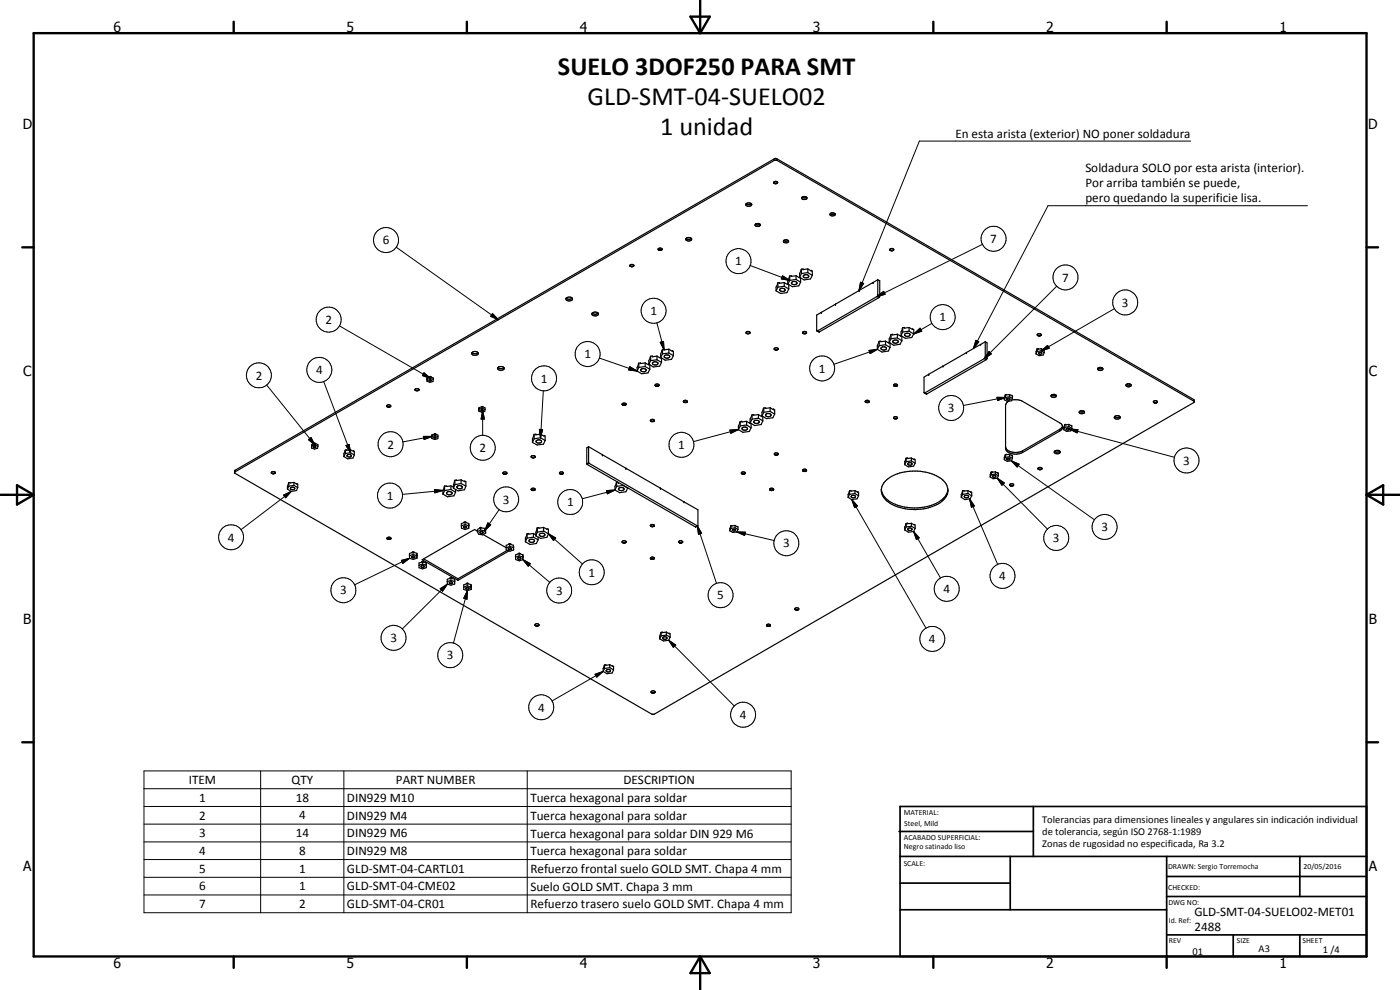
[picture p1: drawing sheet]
<svg xmlns="http://www.w3.org/2000/svg" width="420mm" height="297mm" viewBox="0 0 420 297" stroke-linecap="round" stroke-linejoin="round" font-family="sans-serif">
<g fill="#000">
<circle cx="246.5" cy="93.7" r=".18"/>
<circle cx="250.7" cy="91.3" r=".18"/>
<circle cx="257.8" cy="87.2" r=".18"/>
<circle cx="262" cy="84.8" r=".18"/>
<circle cx="278.7" cy="112.3" r=".18"/>
<circle cx="283" cy="109.9" r=".18"/>
<circle cx="290" cy="105.8" r=".18"/>
<circle cx="290.1" cy="105.8" r=".18"/>
<circle cx="294.3" cy="103.3" r=".18"/>
<circle cx="93.5" cy="133.7" r=".18"/>
<circle cx="180.8" cy="136.4" r=".18"/>
<circle cx="140.7" cy="157.5" r=".18"/>
<circle cx="185.6" cy="144.8" r=".18"/>
<circle cx="187.9" cy="140.5" r=".18"/>
<circle cx="198.2" cy="146.5" r=".18"/>
<circle cx="205.3" cy="150.6" r=".18"/>
<circle cx="125.1" cy="166.5" r=".18"/>
<circle cx="128" cy="169.3" r=".18"/>
<circle cx="136.4" cy="174.2" r=".18"/>
<circle cx="141.4" cy="175.9" r=".18"/>
<circle cx="154.1" cy="164" r=".18"/>
<circle cx="156.9" cy="166.9" r=".18"/>
</g>
<g fill="none" stroke="#000" stroke-width=".35">
<path d="M232.2 54.9l.6 .2 .5-.2M232.2 54.8l.7 .3M232.2 54.9h1.1M233.4 54.8l-.4 .3M233.4 54.8a.62 .62 0 0 0-.6-.4 .62 .62 0 0 0-.6 .5M240.7 59.2l.7 .2 .7-.2M240.8 59.1a.8 .8 0 0 1 .8-.2 .8 .8 0 0 1 .5 .7 .88 .88 0 0 1-1.5-.2zM189 79.7l.1 .1M189 79.8h1.2M189.1 79.8l.1 .1M190.1 79.9h-.8M190.2 79.7a.64 .64 0 0 0-.6-.4 .64 .64 0 0 0-.6 .5l.6 .2"/>
<path d="M190.2 79.7l-.1 .1M190.2 79.7l-.5 .3M197.5 74.7a.67 .67 0 0 1 .6-.3 .67 .67 0 0 1 .6 .4M197.5 74.7l.4 .4M197.5 74.8h.1M197.6 74.9h1.1M197.6 74.8v.2M198.4 75.1h-.1M198.7 74.8l-.3 .3-.7-.1M198.7 74.8l-.1 .2M205.9 71.5l.1 .1a1.16 1.16 0 0 0 1.5-.1M205.9 71.5a.83 .83 0 0 1 1-.3 .83 .83 0 0 1 .6 .8 .9 .9 0 0 1-1 .3 .9 .9 0 0 1-.6-.7z"/>
<path d="M223.8 61.2a1 1 0 0 1 1.8 .3 1.07 1.07 0 0 1-1.8-.2zM223.9 61.1l.5 .3 1.1-.3M226.7 67.3l.5 .2 .9-.2M226.8 67.2a.85 .85 0 0 1 1.4 .4l-.5 .3h-.6l-.5-.2zM235.2 72.2a.86 .86 0 0 1 1.4 .4 .82 .82 0 0 1-.8 .3 .82 .82 0 0 1-.6-.7zM235.2 72.1l.7 .3 .6-.3M249.2 64.1a1.03 1.03 0 0 0 1.4 0M249.2 64a.86 .86 0 0 1 1.4 .4 .94 .94 0 0 1-1.5-.1zM267 74.8l.3 .4h.5M267 74.8a.72 .72 0 0 1 1.2 0M267 74.9l.1 .1M267.5 75.2l-.4-.2 1.1 .1-.4 .1"/>
<path d="M268 75.1l-.3 .1M268.2 74.8l-.1 .3M268.3 74.9l-.1 .1M169.9 89.5a1.14 1.14 0 0 1 1.9 .3l-.1 .2a1.16 1.16 0 0 1-1.9-.4zM169.9 89.5a1.33 1.33 0 0 0 1.8 0M177.7 94a1.35 1.35 0 0 1 1.9 0M177.7 94a.99 .99 0 0 0 .7 .9 .99 .99 0 0 0 1.1-.5l.1-.4M177.7 94a1.47 1.47 0 0 0 1.8 0M223.9 99.8v.1M223.9 99.9l.2 .1M223.9 99.9h1.2M224 100l.3 .1"/>
<path d="M225 100l-.3 .1M225.1 99.9l-.3 .2-.7-.1M225.1 99.9a.55 .55 0 0 0-.6-.5 .55 .55 0 0 0-.5 .5M225.1 99.9h-.1M233.5 84.8l-.6 1.3v1.1M233.5 84.8v1.3M233.5 86.1l-.6 1.1M234.2 86.6a.78 .78 0 0 1 .9-.1 .78 .78 0 0 1 .4 .7 .91 .91 0 0 1-1.5-.3zM235.4 84.8l-1.4 .2v-.2h-.5M235.4 84.8v1.1M235.4 85.9l1.3 .8M235.4 85.9l-1.9 .2"/>
<path d="M236.4 85.2l.3 .2v1.3M236.7 86.7l-.5 1.1-1.9 .3-1.4-.9M237 82.8l-.6 1.3v1.3l-1-.6M237 82.8v1.3M237 84.1l-.6 1.1M237.6 84.8a.9 .9 0 0 1 .9-.4 .9 .9 0 0 1 .7 .7 .87 .87 0 0 1-.9 .4 .87 .87 0 0 1-.7-.7zM238.9 82.7l-1.9 .1M238.9 82.7v1.2M238.9 83.9l1.4 .8M238.9 83.9l-1.9 .2M239.9 83.1l.4 .3v1.3M240.3 84.7l-.6 1.1-1.9 .2-1.4-.8"/>
<path d="M240.5 80.8l-.5 1.2-.1 1.4-1-.7M240.5 82.1l-.5 1.1 1.3 .8 1.9-.3 .6-1.1M240.5 80.8v1.3M240.9 99.8l.4 .2 .7-.1M241 100l.3 .1M241.2 82.6a.85 .85 0 0 1 .9-.3 .85 .85 0 0 1 .6 .8 .98 .98 0 0 1-1.6-.3zM242 99.9l-.8 .2-.3-.2a.56 .56 0 0 1 .6-.5 .56 .56 0 0 1 .5 .6M242.1 99.8l-.1 .1M242.4 80.7l-1.9 .1M242.4 80.7l1.4 .6v1.3M242.4 80.7v1.1M242.4 81.8l1.4 .8"/>
<path d="M242.4 81.8l-1.9 .3M263.4 83.9v4.7l-.1 .3-18.1 10.4-.1-4.8 12.7-7.3M263.4 83.9l-5.6 3.3M263.4 83.9l.6 .3v4.6l-.3 .5-17.8 10.3-.7-.3M270.9 98.3l-.5 1.3v1.1M270.9 98.3v1.3M270.9 99.6l-.5 1.1M272.8 99.4l-1.9 .2M272.8 98.3h-1.9M272.8 98.3l1.4 .5v1.4M272.8 98.3v1.1M272.8 99.4l1.4 .8"/>
<path d="M124.5 116.9l.1 .1M124.7 117.1l-.2-.3 .4-.2h.6l.3 .2-.2 .3M124.8 117.2h.2M125.5 117.2h-.2M125.8 116.9l-.3 .2h-.9l.3 .1 .8-.1M128.2 113.7v.7M128.2 113.3v.5M128.2 113.8v.6M128.9 114l.5 .2-.5 .1zM129.2 112.9l-1 .4M129.2 112.9l.8 .5v.5M129.2 112.9v.6"/>
<path d="M129.2 113.5l.8 .4M129.2 113.5l-1 .3M130 113.9v.6l-1 .2-.8-.3M141.6 105.8a1.15 1.15 0 0 1 1.9 .4 1.14 1.14 0 0 1-1.9-.3zM141.6 105.8a1.39 1.39 0 0 0 1.9 0M149.4 110.3a1.13 1.13 0 0 1 1.9 .3 1.09 1.09 0 0 1-1.1 .5 1.09 1.09 0 0 1-.9-.7zM149.4 110.3a1.29 1.29 0 0 0 1.8 0M191.7 109l-.5 1.2v1.1M191.7 109v1.2M191.7 110.2l-.5 1.1M192.4 110.8a.85 .85 0 0 1 .9-.3 .85 .85 0 0 1 .6 .7 .9 .9 0 0 1-1.6-.3zM193.6 108.9l-1.9 .1"/>
<path d="M193.6 108.9l1.4 .6v1.3M193.6 108.9v1.1M193.6 110l1.4 .8M193.6 110l-1.9 .2M195 110.8l-.5 1.1-1.9 .2-1.4-.8M195.3 106.9l-.6 1.3v1.1M195.3 106.9v1.3M195.3 108.2l-.6 1.1M195.9 108.8a.96 .96 0 0 1 1.5 .3 .8 .8 0 0 1-.9 .5 .8 .8 0 0 1-.6-.8zM196.6 115.7l.9 .2M196.6 115.7l.3-.5h.6l.3 .3-.2 .3M196.6 115.6l1.2 .1"/>
<path d="M196.7 115.7l.3 .2M197.2 106.8l-1.4 .3v-.3l-.5 .1M197.2 106.8l1.3 .6v1.4M197.2 106.8v1.1M197.2 107.9l1.3 .9M197.2 107.9l-1.9 .3M197.7 115.7l-.3 .2M197.8 115.6v.1M198.5 108.8l-.5 1.1-1.9 .2-1.4-.8M198.8 104.9l-.5 1.3v1M198.8 104.9v1.3M198.8 106.2l-.5 1"/>
<path d="M199.5 106.7a.88 .88 0 0 1 .8-.3 .88 .88 0 0 1 .7 .7 .9 .9 0 0 1-.9 .4 .9 .9 0 0 1-.7-.7zM200.7 104.8l-1.9 .1M200.7 104.8l1.4 .6v1.3M200.7 104.8v1.1M200.7 105.9l1.4 .8M200.7 105.9l-1.9 .3M202.1 106.7l-.6 1.1-1.9 .3-1.3-.9M232.4 104.8a.62 .62 0 0 1 .5-.5 .62 .62 0 0 1 .6 .4l-.3 .3M232.4 104.8l.6 .2M232.4 104.7l.1 .2M233.4 104.9h-.8M233.5 104.6l-.4 .3-.7-.1"/>
<path d="M241.8 100.1h-.2M263.9 102.4l-.6 1.3v1.1M263.9 102.4v1.3M263.9 103.7l-.6 1.1M264.5 104.3a.84 .84 0 0 1 .9-.3 .84 .84 0 0 1 .6 .8 .81 .81 0 0 1-1 .3 .81 .81 0 0 1-.5-.8zM265.8 102.4h-1.9M265.8 102.4l1.3 .6v1.3M265.8 102.4v1M265.8 103.4l1.3 .9M265.8 103.4l-1.9 .3M267.1 104.3l-.5 1-1.9 .3-1.4-.8M267.4 100.4l-.5 1.2v1.1"/>
<path d="M267.4 100.4v1.2M267.4 101.6l-.5 1.1M268 102.2a.91 .91 0 0 1 1.6 .4 .9 .9 0 0 1-.9 .4 .9 .9 0 0 1-.7-.6zM268.2 115.7h1.1l-.8 .2M268.2 115.6l.3 .3M268.2 115.7l.4 .2M269.3 100.3l-1.9 .1M269.3 100.3l1.4 .6v1.3M269.3 100.3v1.1M269.3 101.4l1.4 .8M269.3 101.4l-1.9 .2M269.4 115.6l-.4-.4h-.5l-.3 .5"/>
<path d="M269.4 115.6l-.5 .3M270.7 102.2l-.6 1.1-1.9 .3-1.3-.9M271.5 100.3a.86 .86 0 0 1 .9-.4 .86 .86 0 0 1 .7 .7 .91 .91 0 0 1-.9 .4 .91 .91 0 0 1-.7-.7zM274.2 100.2l-.6 1.1-1.9 .2-1.3-.8M290.1 105.8l-7.2 4.1M295.7 102.5l-5.7 3.3M295.7 102.5v4.7l-.3 .4-18 10.3-.1-4.7 5.7-3.3M295.7 102.5l.5 .4v4.7l-.1 .3-17.9 10.3-.8-.3M301.7 118.4v.9M301.7 118.4l-.3 1.5M301.7 119.3l-.3 .6M302.2 119.6a.42 .42 0 0 1 .6-.1 .42 .42 0 0 1 .1 .5l-.7-.1z"/>
<path d="M303 118.4h-1.3M303 118.4l.9 .4v.8M303 118.4v.6M303 119l.9 .6M303 119l-1.3 .3M303.9 119.6l-.4 .7-1.2 .1-.9-.5M311.3 104.6v.9M311.3 104.6l-.4 1.6M311.3 105.5l-.4 .7M311.3 100.5l.1 .1M311.4 100.6h.8l.3-.2-.3-.3h-.6l-.3 .3 .3 .3M311.4 100.6l.3 .2"/>
<path d="M311.8 105.8a.46 .46 0 0 1 .5-.1 .46 .46 0 0 1 .3 .5 .46 .46 0 0 1-.5 .1 .46 .46 0 0 1-.3-.5zM311.8 100.8h.2M312.4 100.6l-.2 .1M312.5 100.5l-.9 .3M312.5 104.6v.7M312.5 104.6h-1.2M312.5 104.6l.9 .4v.8M312.5 105.3l.9 .5M312.5 105.3l-1.2 .2M313.4 105.8l-.3 .7-1.2 .2-1-.5M315.5 118.6a.93 .93 0 0 1 1.5 .2 .89 .89 0 0 1-.8 .5 .89 .89 0 0 1-.8-.6zM315.5 118.5l.5 .2 .9-.2"/>
<path d="M329.5 110.5a.9 .9 0 0 1 1.5 .3 1.03 1.03 0 0 1-1.6-.1zM329.5 110.4l.5 .3 .9-.3M338 115.4l.5 .2 .9-.2M339.4 115.4l-.7-.3-.7 .3M339.4 115.4a.75 .75 0 0 1-.6 .8 .75 .75 0 0 1-.9-.5l.1-.3M93.5 133.7v.7M93.6 133.8l-.1 .6M94.2 134h.5a.26 .26 0 0 1-.2 .3 .26 .26 0 0 1-.3-.3zM94.5 133l.9 .4v.5M94.5 133l-.9 .3v.5M94.5 133v.5M94.5 133.5l.9 .4"/>
<path d="M94.5 133.5l-.9 .3M95.4 133.9l-.1 .6-.9 .2-.9-.3M103.7 135l-.5 1.1v.9M103.7 135v1.1M103.7 136.1l-.5 .9M104.2 136.5a.61 .61 0 0 1 .8-.2 .61 .61 0 0 1 .3 .7 .66 .66 0 0 1-.7 .1 .66 .66 0 0 1-.4-.6zM105.2 135h-1.5M105.2 135l1.1 .4v1.1M105.2 135v.8M105.2 135.8l1.1 .7M105.2 135.8l-1.5 .3M106.3 136.5l-.4 .9-1.6 .3-1.1-.7"/>
<path d="M116.1 121.8a.65 .65 0 0 1 .6-.4 .65 .65 0 0 1 .6 .5M116.1 121.8v.2M116.1 121.8h.1M116.1 122l.5 .1M116.2 122h1M117.2 122l-.5 .1M117.3 121.8l-.1 .2M117.3 121.9l-1.1 .1M117.3 121.9l-.1 .1M129.6 130.8v.7M129.7 130.9l-.1 .6M130.2 131.1l.6 .2-.5 .1z"/>
<path d="M130.6 130.1l-.9 .4v.4M130.6 130.1l.8 .5v.4M130.6 130.1v.6M130.6 130.7l.8 .3M130.6 130.7l-.9 .2M131.4 131v.6l-.9 .3-.9-.4M143.8 122.7l-.1 .7M143.8 122.3l-.1 .5M143.8 122.3v.5M143.8 122.8l-.1 .6M144.3 123.1l.6-.1a.28 .28 0 0 1-.2 .3 .28 .28 0 0 1-.4-.2zM144.7 122l-.9 .3"/>
<path d="M144.7 122h.2M144.7 122v.5M144.7 122.5l.9 .4M144.7 122.5l-.9 .3M144.9 122v.1M144.9 122.1l.7 .3v.5M145.6 122.9l-.1 .5-.9 .3-.9-.3M159.4 137l.1 .1M159.5 136.9l.2-.2 .9 .2a.55 .55 0 0 1-.6 .5 .55 .55 0 0 1-.5-.5zM159.5 137.2h1.1M159.5 137.1l.8 .2M160.3 130.3l-.5 1.4v1.1"/>
<path d="M160.3 130.3v1.4M160.3 131.7l-.5 1.1M160.6 137.1l-.3 .2M160.6 137v.1M161 132.2a.88 .88 0 0 1 .9-.3 .88 .88 0 0 1 .6 .7 .91 .91 0 0 1-.9 .4 .91 .91 0 0 1-.7-.7zM162.2 130.3h-1.9M162.2 130.3l1.4 .6v1.3M162.2 130.3v1.1M162.2 131.4l1.4 .8M162.2 131.4l-1.9 .3M163.6 132.2l-.5 1.1-1.9 .2-1.4-.7M176.6 134l28.7 16.6"/>
<path d="M176.6 134l.1 5 32.7 18.8M176.6 134l-.5 .4 .1 5 32.6 18.8 .6-.4M186.7 121.4l.3-.5h.6l.3 .2v.3M186.7 121.3l.1 .1M186.7 121.4l.3 .1M186.8 121.4h1.1M186.8 121.4l.3 .2M187.8 121.5l-.3 .1M187.9 121.4l-.9 .2M195.2 126.2a.62 .62 0 0 1 .6-.4 .62 .62 0 0 1 .6 .5M195.2 126.2l.3 .3 .9-.2M195.2 126.3h1.2"/>
<path d="M195.3 126.4l.3 .1M196.1 126.4l-.1 .1M196.4 126.2l-.2 .2M205.1 120.4a.65 .65 0 0 1 .6-.3 .65 .65 0 0 1 .6 .5M205.1 120.4l.3 .4 .9-.3M205.1 120.4v.2M205.1 120.6l.2 .1M205.1 120.6h1.1M205.3 120.7l.2 .1M206.3 120.6l-.4 .2M222.2 126.5l-.6 1.3v1.1M222.2 126.5v1.3"/>
<path d="M222.2 127.8l-.6 1.1M222.8 128.4a.87 .87 0 0 1 .9-.3 .87 .87 0 0 1 .6 .7 .93 .93 0 0 1-1.6-.3zM224.1 126.4l-1.9 .1M224.1 126.4v1.1M224.1 127.5l1.3 .9M224.1 127.5l-1.9 .3M225.1 126.8l.3 .2v1.4M225.4 128.4l-.5 1.1-1.9 .2-1.4-.8M225.7 124.5l-.6 1.2v1.3l-1-.6M225.7 125.8l-.6 1.1 1.4 .8 1.9-.3 .5-1.1M225.7 124.5v1.3M226.2 126.4a.98 .98 0 0 1 1.7 .3 .94 .94 0 0 1-1.7-.3z"/>
<path d="M227.6 124.4l-1.9 .1M227.6 124.4l1.3 .6v1.3M227.6 124.4v1.1M227.6 125.5l1.3 .8M227.6 125.5l-1.9 .3M229.2 122.4l-.5 1.3v1.1M229.2 122.4v1.3M229.2 123.7l-.5 1.1M229.8 124.4a.93 .93 0 0 1 1.6 .3 .89 .89 0 0 1-.9 .4 .89 .89 0 0 1-.7-.7zM231.1 122.3l-1.9 .1M231.1 122.3l1.4 .7v1.2M231.1 122.3v1.1"/>
<path d="M231.1 123.4l1.4 .8M231.1 123.4l-1.9 .3M232.4 136.2v.1M232.4 136.1l.1 .3M232.4 136.1l.3-.2h.5l.4 .2M232.4 136.4l.6 .2 .5-.2M232.5 124.2l-.6 1.1-1.9 .3-1.3-.8M232.6 136.5h.2M232.9 136.6h.2M233.6 136.1l-.4 .4M233.6 136.2l-.3 .2-.9-.1M259.7 120.4l.5-.3 .7 .3"/>
<path d="M259.7 120.4l.1 .2M259.7 120.4l.5 .2 .7-.2M259.7 120.6l.3 .2 .8-.2M259.9 120.7l.2 .1M260.6 120.7l-.1 .1M260.9 120.4l-.1 .2M268.2 125.5a.58 .58 0 0 1 .6-.5 .58 .58 0 0 1 .5 .5M268.2 125.5l.6 .2 .5-.2M268.2 125.4l.6 .3M268.2 125.5h1.1M269.3 125.5l-.2 .1M271.9 137.5l-.4 1v.9"/>
<path d="M271.9 137.5v1M271.9 138.5l-.4 .9M272.5 139a.67 .67 0 0 1 .7-.2 .67 .67 0 0 1 .5 .6 .77 .77 0 0 1-1.3-.2zM273.5 137.4l-1.6 .1M273.5 137.4l1.1 .5v1.1M273.5 137.4v.9M273.5 138.3l1.1 .7M273.5 138.3l-1.6 .2M274.6 139l-.4 .9-1.6 .2-1.1-.7M301.7 136.4v.8M301.7 136.4l-.3 .8v.7M301.7 137.2l-.3 .7"/>
<path d="M302.2 137.5h.8a.4 .4 0 0 1-.4 .5 .4 .4 0 0 1-.4-.5zM303 136.3l-1.3 .1M303 136.3l.9 .4v.8M303 136.3v.7M303 137l.9 .5M303 137l-1.3 .2M303.6 120.1a4.5 4.5 0 0 1 3.3 .3l11.1 6.5a1.3 1.3 0 0 1 .9 1.2 1.3 1.3 0 0 1-.9 1.2l-11.1 6.5a4.1 4.1 0 0 1-5-.8l-.1-13.3 .2-.8 .7-.5M303.9 137.5l-.4 .8-1.2 .1-.9-.5M316.5 135.3a1.02 1.02 0 0 1 1.7 .5 1.07 1.07 0 0 1-1.8-.2zM316.5 135.4l.4 .2 1.2-.2M318.9 127.8l-.9 1-11.1 6.5a3.8 3.8 0 0 1-5.1-1v-.3M319.6 127.4l-.4 1.5"/>
<path d="M319.6 127.4v.8M319.6 128.2l-.4 .7M320 128.7a.45 .45 0 0 1 .5-.3 .45 .45 0 0 1 .3 .5l-.4 .1zM320.8 127.3l-1.2 .1M320.8 127.3l.9 .5v.8M320.8 127.3v.7M320.8 128l.9 .6M320.8 128l-1.2 .2M321.7 128.6l-.4 .7-1.2 .2-.9-.6M324 123.5a.86 .86 0 0 1 1.4 .3 .8 .8 0 0 1-.8 .4 .8 .8 0 0 1-.6-.7zM324 123.4l.7 .3 .7-.3M334.5 125a1.17 1.17 0 0 0 1.6 0"/>
<path d="M334.5 124.9a.98 .98 0 0 1 1.7 .4l-.6 .4h-.7l-.4-.3zM346.1 120.6l.5 .2 .7-.1M346.3 120.8h.1M346.6 120.9l-.5-.3a.62 .62 0 0 1 .6-.4 .62 .62 0 0 1 .6 .4l-.4 .3M347.3 120.7l-.8 .2M347.4 120.6l-.1 .1M358.4 120.5l-125.2-72.4-.5-.1-162.3 93.7M70.4 141.2l162.3-93.7 125.7 72.6-.2 .7-162.1 93.5-.5-.1-125.2-72.2zM81.4 141.9l.3 .2M81.4 141.9h1.2M81.7 142.1h.5M82.5 142l-.8 .1"/>
<path d="M82.5 142l-.2 .1M82.6 141.9l-.3-.4h-.6l-.3 .4M82.6 141.9l-.1 .1M82.6 141.8v.1M86.7 144.8l-.4 1.1v.9M86.7 144.8v1.1M86.7 145.9l-.4 .9M87.2 146.4a.79 .79 0 0 1 1.3 .2l-.1 .1a.74 .74 0 0 1-1.2-.3zM88.2 144.7l-1.5 .1M88.2 144.7l1.2 .5v1.1M88.2 144.7v.9M88.2 145.6l1.2 .7"/>
<path d="M88.2 145.6l-1.5 .3M89.4 146.3l-.4 .9-1.6 .2-1.1-.6M133.4 145.8l-.5 1.4v1.1M133.4 145.8v1.4M133.4 147.2l-.5 1.1M134 147.8a.95 .95 0 0 1 1.7 .3 .91 .91 0 0 1-.9 .4 .91 .91 0 0 1-.8-.7zM135.3 145.8h-1.9M135.3 145.8l.8 .4M135.3 145.8v1.1M135.3 146.9l1.4 .8M135.3 146.9l-1.9 .3M136.5 144.1l-.4 1.3v1.1"/>
<path d="M136.5 144.1v1.3M136.5 145.4l-.4 1.1M136.7 147.7l-.5 1.1-1.9 .3-1.4-.8M136.7 146.9v.8M137.1 146a.86 .86 0 0 1 .9-.4 .86 .86 0 0 1 .7 .8 .95 .95 0 0 1-1.6-.4zM138.4 144l-1.9 .1M138.4 144l1.4 .5v1.3M138.4 144v1.1M138.4 145.1l1.4 .7M138.4 145.1l-1.9 .3M139.1 158l.1-.1a.46 .46 0 0 1 .5-.1 .46 .46 0 0 1 .3 .5l-.5 .1zM139.6 156.6l1.1 .5v1.4l-1.1 .4-1.1-.4v-.7"/>
<path d="M139.6 156.6l-1.1 .5v.7M139.6 156.6v.8M139.6 157.4l1.1 .3M139.6 157.4l-1.1 .4M139.8 145.8l-.4 1.1-1.9 .4-1.4-.8M143.3 159.4l-.9-.5-15.7 9 10.7 6.2M143.3 159.6l.3 .7 1.3 .2 .8-.6M144.1 159.6l.4-.1 .4 .1a.42 .42 0 0 1-.4 .5 .42 .42 0 0 1-.4-.5zM144.2 158.2l-.9 .7v.7M144.2 158.2l1.2 .3M144.2 158.2v.8M144.2 159l1.2 .3"/>
<path d="M144.2 159l-.9 .6M145.4 158.5l.3 .6v.8M145.4 158.5v.8M145.4 159.3l.3 .6M150.9 141.9v.1M150.9 142l.7 .3M150.9 142h1.2M151 142.1l.2-.5 .8 .1v.4M151 142.1l.5 .2 .5-.2M152.1 142l-.3 .2M152.1 141.9v.1M159.5 146.7a.6 .6 0 0 1 .6-.3 .6 .6 0 0 1 .5 .6l-.9 .1z"/>
<path d="M159.5 147h1M159.6 147.1h.7M160.4 147.1h-.1M161.2 158.4l-.4 1.3v1.1M161.2 158.4v1.3M161.2 159.7l-.4 1.1M163.1 158.2l-1.4 .3v-.2l-.5 .1M163.1 158.2l1.1 .6v-.2l.4 .2v1.3M163.1 158.2v1.1M163.1 159.3l1.5 .8M163.1 159.3l-1.9 .4M167.9 141.9v.1"/>
<path d="M167.9 141.9l.3-.3h.6l.2 .5M167.9 141.9l.2 .3h.6M167.9 142l.3 .2M167.9 142h1.2M169 142.1l-.6 .2M169.1 142l-.3 .2M169.1 141.9v.1M185.1 144.7l-.5 1.2v1.1M185.1 144.7v1.2M185.1 145.9l-.5 1.1M185.3 144.6l-.2 .1M185.6 144.7v.1"/>
<path d="M185.6 146.6l.4-.3a.73 .73 0 0 1 .8 0 .73 .73 0 0 1 .4 .7 .92 .92 0 0 1-1.6-.4zM187 145.5v.2M187 145.7l1.4 .7M187 145.7l-1.9 .2M188.4 146.4l-.5 1.1-1.9 .3-1.4-.8M188.4 146.3v.1M195.2 157.7a.64 .64 0 0 1 .6-.4 .64 .64 0 0 1 .6 .5M195.2 157.7l.1 .2M195.2 157.7v.1M195.2 157.8h1.2M195.2 157.8l.1 .1M195.3 157.9h.8"/>
<path d="M196.4 157.8l-.5 .2-.6-.1M196.4 157.7l-.2 .2M205.3 150.6l4.2 2.4-.1 4.8M205.3 150.5v.1M219.4 157.7l-.4 1.6M219.4 157.7v.8M219.4 158.5l-.4 .8M219.8 159l.3-.2 .6 .2a.45 .45 0 0 1-.5 .4 .45 .45 0 0 1-.4-.4zM220.6 157.6l-1.2 .1M220.6 157.6l.9 .5v.8M220.6 157.6v.8M220.6 158.4l.9 .5"/>
<path d="M220.6 158.4l-1.2 .1M221.5 158.9l-.4 .7-1.2 .2-.9-.5M222.5 141.9l.3-.3h.5l.4 .4M222.5 141.9l.1 .2M222.5 141.9l.2 .2 .9-.1M222.7 142.2h.2M223.7 142l-.7 .3M223.7 142a.82 .82 0 0 1-1.2 .1M231 146.9a.68 .68 0 0 1 .6-.4 .68 .68 0 0 1 .6 .4M231 146.9l.4 .3 .5-.1 .3-.2M231 146.8v.1M231 146.9h1.1"/>
<path d="M231 146.9l.1 .1M231.2 147.1h.8M232.1 146.9v.1M232.2 146.8l-.1 .1M240.9 141.1a.59 .59 0 0 1 .6-.4 .59 .59 0 0 1 .5 .6l-.8 .1M240.9 141.1v.2M240.9 141.1v.1M240.9 141.2l.4 .2 .7-.2M240.9 141.2h1.1M241 141.3l.1 .1M242.1 141.1l-.1 .1M255 147.2l-.5 1.1v.9"/>
<path d="M255 147.2v1.1M255 148.3l-.5 .9M255.6 148.8l.1-.1a.53 .53 0 0 1 .7-.2 .53 .53 0 0 1 .2 .7h-1zM256.6 147.2h-1.6M256.6 147.2l1.1 .5v1.1M256.6 147.2v.9M256.6 148.1l1.1 .7M256.6 148.1l-1.6 .2M257.7 148.8l-.5 .8-1.6 .3-1.1-.7M264.5 146.9a6 6 0 0 0 4.9 4.7 15 15 0 0 0 13.5-1.8 4.1 4.1 0 0 0 1.6-2.9M265.7 144.4a14 14 0 0 1 14-2.2 6.2 6.2 0 0 1 4.8 4.9 5.7 5.7 0 0 1-4.6 4.8 14.5 14.5 0 0 1-14.1-2 3.7 3.7 0 0 1-.1-5.5zM271.9 157.1l-.4 1v.9"/>
<path d="M271.9 157.1v1M271.9 158.1l-.4 .9M272.5 158.6l.9-.1a.41 .41 0 0 1 .3 .5 .41 .41 0 0 1-.7 .2l-.6-.3zM273.5 157l-1.6 .1M273.5 157l1.1 .5v1M273.5 157v.9M273.5 157.9l1.1 .6M273.5 157.9l-1.6 .2M274.6 158.5l-.4 1-1.6 .2-1.1-.7M288.9 147.2l-.4 1.1v.9M288.9 147.2v1.1M288.9 148.3l-.4 .9"/>
<path d="M289.5 148.8l.1-.1a.6 .6 0 0 1 .7-.1 .6 .6 0 0 1 .3 .5l-.8 .3-.4-.3zM290.5 147.2h-1.6M290.5 147.2l1.1 .5v1.1M290.5 147.2v.9M290.5 148.1l1.1 .7M290.5 148.1l-1.6 .2M291.6 148.8l-.4 .8-1.6 .3-1.1-.7M297.5 141.6l-.3 1.5M297.5 141.6v.8M297.5 142.4l-.3 .7M298 142.8l.6-.1 .2 .1a.42 .42 0 0 1-.4 .5 .42 .42 0 0 1-.4-.5zM298.7 141.6h-1.2"/>
<path d="M298.7 141.6l.9 .3v.8M298.7 141.6v.6M298.7 142.2l.9 .5M298.7 142.2l-1.2 .2M299.6 142.7l-.3 .8-1.2 .1-.9-.5M303 145.5l.1 .1M303.1 145.5l.2-.3h.8l.1 .3M303.1 145.6l.2 .2M303.1 145.5v.1M303.1 145.6h1.1M303.1 145.7l.4 .1 .6-.1M304.1 145.7l-.7 .1"/>
<path d="M304.2 145.5v.1M304.2 145.6l-.1 .1M311.5 140.6l.1 .2M311.6 140.7h1l-.4 .2zM312.7 140.6v.1M312.7 140.6l-.3-.3h-.6l-.2 .4M312.7 140.6l-.6 .3-.5-.2M116.2 161.6a.62 .62 0 0 1 .5-.4 .62 .62 0 0 1 .6 .4l-.8 .2M116.2 161.6l.3 .2M116.3 161.8h.2M117.2 161.7l-.3 .1M117.3 161.5l-1.1 .1"/>
<path d="M123.6 167l.5-.2 .4 .4-.7 .2zM124 165.6l1.1 .4v1.5l-1.1 .4-1.1-.4v-.7M124 165.6l-1.1 .5v.7M124 165.6v.8M124 166.4l1.1 .4M124 166.4l-1.1 .4M126.4 169.8a.53 .53 0 0 1 .9 .3l-.7 .1zM126.8 168.4l-1 .5v1.4l1.1 .4 1.1-.4M126.8 168.4l1.1 .5M126.8 168.4v.8M126.8 169.2l1.1 .4M126.8 169.2l-1 .4"/>
<path d="M127.2 167.7l10.2 6M127.9 168.9l.1 .6M127.9 168.9v.7M127.9 169.6l.1 .7M128 169.3v1M134.9 174.7a.44 .44 0 0 1 .6-.1 .44 .44 0 0 1 .2 .4l-.6 .1-.3-.2zM135.3 173.3v.8M135.3 173.3l1.1 .5v1.4l-1.1 .4-1-.3-.1-.8M135.3 173.3l-1.1 .5v.7M135.3 174.1l1.1 .4M135.3 174.1l-1.1 .4M137.4 173.7v.4"/>
<path d="M139.2 175.5l1-.5 1.2 .4v1.5l-1.1 .3-1.1-.3zM139.8 176.4l.1-.1a.44 .44 0 0 1 .5-.1 .44 .44 0 0 1 .3 .5 .51 .51 0 0 1-.9-.3zM140.2 175v.8M140.2 175.8l1.2 .3M140.2 175.8l-1 .3M145 160.4l6.9 3.9 1.1-.3M152.2 165.1l-14.8 8.6M152.6 164.5a.44 .44 0 0 1 .5-.1 .44 .44 0 0 1 .3 .4h-.8zM152.7 165.3l-15.3 8.8M153 163.1l-1.1 .5v1.4l1.1 .4 1.1-.4M153 163.1l1.1 .5M153 164l1.1 .3v.7"/>
<path d="M153 163.1v.9M154.1 163.6v1.4M154.1 163.6v.5M155.4 167.4l.2-.1 .7 .1a.47 .47 0 0 1-.5 .4 .47 .47 0 0 1-.4-.4zM155.8 166l1.1 .5v1.4l-1 .4-1.1-.4-.1-.7M155.8 166l-1.1 .5v.7M155.8 166v.8M155.8 166.8l1.1 .3M155.8 166.8l-1.1 .4M158.2 160.1l-.5 1.4v1.1M158.2 160.1v1.4M158.2 161.5l-.5 1.1"/>
<path d="M158.9 162a.88 .88 0 0 1 .8-.3 .88 .88 0 0 1 .7 .7 .91 .91 0 0 1-.9 .4 .91 .91 0 0 1-.7-.7zM160.1 160.1h-1.9M160.1 160.1l.7 .4M160.1 160.1v1.1M160.1 161.2l1.4 .8M160.1 161.2l-1.9 .3M161.5 162l-.5 1.1-1.9 .3-1.4-.8M161.5 161.2v.8M162 160.2a.81 .81 0 0 1 .9-.3 .81 .81 0 0 1 .5 .8 .94 .94 0 0 1-1.5-.3zM164.6 160.1l-.4 1.1-1.9 .3-1.5-.7M186.7 162.6l.1 .1M186.8 162.7h1.1"/>
<path d="M187 162.9h.1M187.2 162.9h.2M187.7 162.8l-.1 .1M187.9 162.7l-.1 .1M187.9 162.6a.62 .62 0 0 0-.6-.4 .62 .62 0 0 0-.6 .5M187.9 162.6v.1a.82 .82 0 0 1-1.2 0M187.9 162.6v.1M195.2 167.6a.62 .62 0 0 1 .6-.5 .62 .62 0 0 1 .6 .5M195.2 167.6l.3 .2 .9-.2M195.2 167.6h1.2M195.2 167.6l.4 .2M196.1 167.8h-.1"/>
<path d="M196.3 167.6l-.1 .1M196.4 167.6h-.1M203.7 162.6l.5 .2 .7-.2M203.7 162.7l.3 .2M204.1 162.9l.7-.1a.55 .55 0 0 0-.4-.6 .55 .55 0 0 0-.7 .2l.1 .4 .6 .1M204.8 162.7l-.3 .2M160.6 187.6l.5 .2M160.6 187.5v.1M160.6 187.6h1.1M161.6 187.7l-.4 .1M161.6 187.7h-.8M161.7 187.6l-.1 .1"/>
<path d="M161.7 187.5a.62 .62 0 0 0-.6-.4 .62 .62 0 0 0-.5 .5M161.7 187.5v.1M181.4 199.5l-.4 1.1v.9M181.4 199.5v1.1M183 199.4l-1.6 .1M183 199.4l1.1 .5v1.1M183 199.4v.9M198.4 189.7l-.4 1.1v.9M198.4 189.7v1.1M198.4 190.8l-.4 .9M199 191.3a.6 .6 0 0 1 .7-.3 .6 .6 0 0 1 .4 .7l-.9 .1-.3-.2zM200 189.7h-1.6"/>
<path d="M200 189.7l1.1 .5v1M200 189.7v.8M200 190.5l1.1 .7M200 190.5l-1.6 .3M201.1 191.2l-.4 .9-1.6 .2-1.1-.6M231.2 187.7a.52 .52 0 0 0-.6-.5 .52 .52 0 0 0-.4 .6M231.2 187.7l-.5 .3-.5-.2M231.2 187.7h-1.1l.1 .1M231.3 187.6l-.1 .1M238.5 182.7a.68 .68 0 0 1 1.2 .1M238.5 182.7l.3 .3M238.5 182.7l.1 .1"/>
<path d="M238.6 182.8l.1 .1M238.6 182.8h1.1M238.7 183h.1M238.8 183h.2M239.6 183h-.4M239.7 182.8l-.1 .1M239.7 182.8l-.2 .2h-.7M181.4 200.6l-.4 .9M182 201l.7-.1 .5 .2a.63 .63 0 0 1-.6 .5 .63 .63 0 0 1-.7-.4zM183 200.3l1.1 .7M183 200.3l-1.6 .3M184.1 201l-.4 .9-1.6 .2-1.1-.6"/>
<path d="M195.4 207.6v.1M195.8 207.9h.4M195.9 207.9l-.5-.2 1.1 .1-.3 .1M196.4 207.9h-.3M196.6 207.6a.64 .64 0 0 0-.6-.3 .64 .64 0 0 0-.6 .3l.3 .3M196.6 207.6l-.1 .2M196.6 207.6l-.1 .1"/>
</g>
<g fill="none" stroke="#000" stroke-width=".3">
<path d="M232.4 47.7v.4M233.2 47.7v.4M357.3 42.3h-81.4l-18.1 44.9M118.9 74.2l30.7 21.7M225.2 79.7l11.8 4.4M294.8 73.3l-31.6 15.7M392.4 61.7h-77.9l-22.4 42.9M101.9 97.8l27.3 15.7M147.8 94.1l1.8 1.8-2.3-1zM197.1 96.9l2.2 8.1M234.9 82.8l2.1 1.3-2.5-.4zM245.4 99.3l.5 .3"/>
<path d="M258.3 84.7l.9 .3-1.4 2.2zM263.2 89l2-1.6 .4 .9zM263.2 89l.5 .3M263.4 88.5l.6 .3M279.7 97l-5.5 3.2M317.1 85.9l-21.7 21.7M334.4 92.6l-21.9 12.7M80 115.5l14.5 18M97.1 114.5l8.1 21.3M127.2 111.8l2 1.7-2.4-.8zM163.1 117.3l-.9 14.1M179.9 107.4l11.3 3.9"/>
<path d="M189 110l2.2 1.3-2.5-.3zM198.2 102.7l.9-.3 .2 2.6zM260.8 105.2l2.5-.4-2.2 1.3zM263.3 104.8l-13 4.5M274.2 100.2l1.9-1.7 .5 .9zM277.6 117.9l.6 .3M292.9 102.1l.8 .5-1.6 2zM295.4 107.6l.5 .3M295.7 107.1l.5 .3M296.8 105.5l.7 .7-2.1 1.4zM299.2 119.2l2.5 .1-2.3 .9zM301.7 119.3l-12.6 2.4"/>
<path d="M312.5 105.3l1.9-1.7 .5 .9zM358.2 119.8v.5M92.6 131.9l.7-.6 1.2 2.2zM103.8 133.7l1-.4 .4 2.5zM127.1 130.9h2.6l-2.4 1zM129.7 130.9l-8.8 1.7M144.9 123.2l.5 2.5h-1zM144.9 123.2v7.4M161.9 128.8l.9 .1-.6 2.5zM176.6 138.8l-.5 .3M176.8 139l-.6 .4M219.1 129l2.5-.1-2.3 1.1z"/>
<path d="M221.6 128.9l-13.5 3.6M303.5 138.3l2.3 1-.5 .8zM303.5 138.3l25 17.7M306.9 135.3v.5M318 128.8v.5M321 128.7l2.5 .2-.3 1zM321 128.7l31.5 8.5M70.6 141.1v.5M85.1 148.5l2.3-1.1-1.7 2zM87.4 147.4l-15.1 11.5M130.4 146.9l2.5 .3-2.4 .7zM132.9 147.2l-12.1 1.1"/>
<path d="M146.4 156.9l.9 .6-1.9 1.8zM149.8 152.9l-4.4 6.4M182 147.2l2.6-.2-2.3 1.2zM184.6 147l-9.9 2.6M209.3 157.8l1.3 2.2-1 .3zM209.3 157.8l-.6 .3M209.3 157.8l5.7 17.2M221.1 159.6l2.6 .1-.2 1zM221.1 159.6l11.3 2.6M255.6 149.9l1.7 1.9-.8 .5zM255.6 149.9l22.3 38.6M274.2 159.5l1.7 1.9-.9 .5z"/>
<path d="M274.2 159.5l8.1 13.9M291 149.7l1.4 2.1-.9 .4zM291 149.7l8.4 19.6M299.3 143.5l2.1 1.4-.7 .7zM299.3 143.5l15.1 15.2M120.5 168.1l2.4-.6-2 1.5zM122.9 167.5l-16.5 8M132.1 176.7l2.2-1.4-1.5 2.1zM134.3 175.3l-13.6 13.4M140.3 177.2l-.1 2.6-1-.3zM140.3 177.2l-4.2 15.8M156.9 167.9l2.3 1.2-.7 .8z"/>
<path d="M156.9 167.9l8.1 6.9M164.6 160.1l2.2 1.3-.7 .8zM164.6 160.1l10.2 9.1M200.7 192.1l2.1 1.4-.7 .7zM200.7 192.1l19.7 19.7M178.6 202.3l2.4-.8-1.9 1.7zM181 201.5l-15.3 8.8M43.2 231.3h194.2v42.6h-194.2zM43.2 236.6h194.2M78.2 231.3v42.6M103.2 231.3v42.6M158.2 231.3v42.6"/>
<path d="M43.2 242h194.2M43.2 247.3h194.2M43.2 252.6h194.2M43.2 257.9h194.2M43.2 263.2h194.2M43.2 268.5h194.2"/>
<circle cx="115.8" cy="72" r="3.8"/>
<circle cx="221.6" cy="78.3" r="3.8"/>
<circle cx="298.2" cy="71.7" r="3.8"/>
<circle cx="98.6" cy="95.9" r="3.8"/>
<circle cx="196.1" cy="93.3" r="3.7"/>
<circle cx="282.9" cy="95.1" r="3.8"/>
<circle cx="319.8" cy="83.2" r="3.8"/>
<circle cx="337.7" cy="90.7" r="3.8"/>
<circle cx="77.7" cy="112.6" r="3.8"/>
<circle cx="95.8" cy="111" r="3.8"/>
<circle cx="163.3" cy="113.5" r="3.8"/>
<circle cx="176.3" cy="106.2" r="3.8"/>
<circle cx="246.7" cy="110.5" r="3.8"/>
<circle cx="117.2" cy="133.3" r="3.7"/>
<circle cx="144.9" cy="134.4" r="3.8"/>
<circle cx="204.5" cy="133.5" r="3.8"/>
<circle cx="285.5" cy="122.4" r="3.7"/>
<circle cx="356.1" cy="138.2" r="3.8"/>
<circle cx="117" cy="148.7" r="3.8"/>
<circle cx="151.9" cy="149.8" r="3.8"/>
<circle cx="171.1" cy="150.6" r="3.7"/>
<circle cx="331.5" cy="158.1" r="3.7"/>
<circle cx="69.3" cy="161.2" r="3.8"/>
<circle cx="103.1" cy="177.1" r="3.7"/>
<circle cx="167.8" cy="177.2" r="3.7"/>
<circle cx="177.6" cy="171.7" r="3.7"/>
<circle cx="216.3" cy="178.6" r="3.8"/>
<circle cx="236" cy="163" r="3.8"/>
<circle cx="284.1" cy="176.7" r="3.8"/>
<circle cx="300.9" cy="172.8" r="3.7"/>
<circle cx="317" cy="161.4" r="3.8"/>
<circle cx="118.1" cy="191.4" r="3.7"/>
<circle cx="135.1" cy="196.6" r="3.8"/>
<circle cx="279.8" cy="191.7" r="3.8"/>
<circle cx="162.4" cy="212.2" r="3.8"/>
<circle cx="223" cy="214.4" r="3.8"/>
</g>
<g fill="none" stroke="#000" stroke-width=".71">
<path d="M10.1 9.9h400v277.1h-400zM70.1 6.5v3.4M140.1 6.5v3.4M207.2 5h5.8l-2.9 4.9zM210.1 0v9.9M280.1 6.5v3.4M350.1 6.5v3.4M6.7 74.2h3.4M410.1 74.2h3.5M.1 148.5h10M5.1 145.6l5 2.9-5 2.9zM410.1 148.5h10"/>
<path d="M410.1 148.5l5-2.9v5.8zM6.7 222.7h3.4M410.1 222.7h3.5M70.1 287v3.4M140.1 287v3.4M210.1 287v10M210.1 287l2.9 5h-5.8zM280.1 287v3.4M350.1 287v3.4"/>
</g>
<g fill="none" stroke="#000" stroke-width=".51">
<path d="M269.8 249.5h40.3M270.1 242h140v45h-140zM270.1 257h140M303.2 257v16M310.1 242v15M350.1 257v30M390.1 257v12M270.1 265h33.1M270.1 273h80M350.1 269h60M350.1 263h60M350.1 280.5h60"/>
<path d="M370.1 280.5v6.5M390.1 280.5v6.5"/>
</g>
<g fill="#000">
<path d="M147.8 94.1l1.8 1.8-2.3-1zM234.9 82.8l2.1 1.3-2.5-.4zM258.3 84.7l.9 .3-1.4 2.2zM263.2 89l2-1.6 .4 .9zM274.2 100.2l1.9-1.7 .5 .9zM127.2 111.8l2 1.7-2.4-.8zM189 110l2.2 1.3-2.5-.3zM198.2 102.7l.9-.3 .2 2.6zM260.8 105.2l2.5-.4-2.2 1.3zM292.9 102.1l.8 .5-1.6 2zM296.8 105.5l.7 .7-2.1 1.4zM312.5 105.3l1.9-1.7 .5 .9z"/>
<path d="M92.6 131.9l.7-.6 1.2 2.2zM103.8 133.7l1-.4 .4 2.5zM127.1 130.9h2.6l-2.4 1zM144.9 123.2l.5 2.5h-1zM161.9 128.8l.9 .1-.6 2.5zM219.1 129l2.5-.1-2.3 1.1zM299.2 119.2l2.5 .1-2.3 .9zM303.5 138.3l2.3 1-.5 .8zM321 128.7l2.5 .2-.3 1zM85.1 148.5l2.3-1.1-1.7 2zM130.4 146.9l2.5 .3-2.4 .7zM146.4 156.9l.9 .6-1.9 1.8z"/>
<path d="M182 147.2l2.6-.2-2.3 1.2zM221.1 159.6l2.6 .1-.2 1zM255.6 149.9l1.7 1.9-.8 .5zM291 149.7l1.4 2.1-.9 .4zM299.3 143.5l2.1 1.4-.7 .7zM120.5 168.1l2.4-.6-2 1.5zM132.1 176.7l2.2-1.4-1.5 2.1zM140.3 177.2l-.1 2.6-1-.3zM156.9 167.9l2.3 1.2-.7 .8zM164.6 160.1l2.2 1.3-.7 .8zM209.3 157.8l1.3 2.2-1 .3zM274.2 159.5l1.7 1.9-.9 .5z"/>
<path d="M200.7 192.1l2.1 1.4-.7 .7zM178.6 202.3l2.4-.8-1.9 1.7z"/>
</g>
<g font-size="7.9">
<text x="167.5" y="22.4">SUELO 3DOF250 PARA SMT</text>
<text x="176.3" y="31.5">GLD-SMT-04-SUELO02</text>
<text x="198.2" y="40.4">1 unidad</text>
</g>
<g font-size="4.2">
<text x="34" y="9.6">6</text>
<text x="104" y="9.6">5</text>
<text x="174" y="9.6">4</text>
<text x="244" y="9.6">3</text>
<text x="314" y="9.6">2</text>
<text x="384" y="9.6">1</text>
<text x="6.8" y="38.7">D</text>
<text x="410.6" y="38.7">D</text>
<text x="7" y="112.9">C</text>
<text x="410.8" y="112.9">C</text>
<text x="7" y="187.1">B</text>
<text x="410.8" y="187.1">B</text>
<text x="7" y="261.4">A</text>
<text x="410.8" y="261.4">A</text>
<text x="34" y="290.4">6</text>
<text x="104" y="290.4">5</text>
<text x="174" y="290.4">4</text>
<text x="244" y="290.4">3</text>
<text x="314" y="290.4">2</text>
<text x="384" y="290.4">1</text>
</g>
<g font-size="3.9">
<text x="286.7" y="41.3">En esta arista (exterior) NO poner soldadura</text>
<text x="325.7" y="51.7">Soldadura SOLO por esta arista (interior).</text>
<text x="325.7" y="56.2">Por arriba también se puede,</text>
<text x="325.7" y="60.7">pero quedando la superificie lisa.</text>
<text x="114.9" y="73.3">6</text>
<text x="297.2" y="72.9">7</text>
<text x="220.7" y="79.6">1</text>
<text x="318.8" y="84.5">7</text>
<text x="195.2" y="94.5">1</text>
<text x="336.7" y="92">3</text>
<text x="97.7" y="97.2">2</text>
<text x="281.9" y="96.4">1</text>
<text x="175.4" y="107.5">1</text>
<text x="76.7" y="113.9">2</text>
<text x="94.9" y="112.3">4</text>
<text x="245.7" y="111.8">1</text>
<text x="162.3" y="114.8">1</text>
<text x="284.5" y="123.7">3</text>
<text x="116.3" y="134.6">2</text>
<text x="143.9" y="135.7">2</text>
<text x="203.5" y="134.7">1</text>
<text x="355.1" y="139.4">3</text>
<text x="116.1" y="149.9">1</text>
<text x="150.9" y="151.1">3</text>
<text x="170.2" y="151.9">1</text>
<text x="330.5" y="159.4">3</text>
<text x="68.4" y="162.5">4</text>
<text x="235" y="164.3">3</text>
<text x="316" y="162.7">3</text>
<text x="176.6" y="173">1</text>
<text x="102.1" y="178.4">3</text>
<text x="166.9" y="178.5">3</text>
<text x="215.3" y="179.8">5</text>
<text x="283.2" y="177.9">4</text>
<text x="299.9" y="174">4</text>
<text x="117.2" y="192.7">3</text>
<text x="134.1" y="197.9">3</text>
<text x="278.8" y="193">4</text>
<text x="161.5" y="213.5">4</text>
<text x="222" y="215.7">4</text>
<text x="56.6" y="235.2">ITEM</text>
<text x="87.5" y="235.2">QTY</text>
<text x="118.8" y="235.2">PART NUMBER</text>
<text x="187.1" y="235.2">DESCRIPTION</text>
<text x="59.8" y="240.6">1</text>
<text x="59.8" y="245.9">2</text>
<text x="88.8" y="240.6">18</text>
<text x="89.8" y="245.9">4</text>
<text x="104.1" y="240.6">DIN929 M10</text>
<text x="104.1" y="245.9">DIN929 M4</text>
<text x="159.2" y="240.7">Tuerca hexagonal para soldar</text>
<text x="159.2" y="246">Tuerca hexagonal para soldar</text>
<text x="59.8" y="251.2">3</text>
<text x="88.8" y="251.2">14</text>
<text x="104.1" y="251.2">DIN929 M6</text>
<text x="159.2" y="251.3">Tuerca hexagonal para soldar DIN 929 M6</text>
<text x="59.8" y="256.5">4</text>
<text x="89.8" y="256.5">8</text>
<text x="104.1" y="256.5">DIN929 M8</text>
<text x="159.2" y="256.6">Tuerca hexagonal para soldar</text>
<text x="59.8" y="261.8">5</text>
<text x="89.8" y="261.8">1</text>
<text x="104.1" y="261.8">GLD-SMT-04-CARTL01</text>
<text x="159.2" y="261.9">Refuerzo frontal suelo GOLD SMT. Chapa 4 mm</text>
<text x="59.8" y="267.1">6</text>
<text x="89.8" y="267.1">1</text>
<text x="104.1" y="267.2">GLD-SMT-04-CME02</text>
<text x="159.2" y="267.3">Suelo GOLD SMT. Chapa 3 mm</text>
<text x="59.8" y="272.5">7</text>
<text x="89.8" y="272.5">2</text>
<text x="104.1" y="272.5">GLD-SMT-04-CR01</text>
<text x="159.2" y="272.5">Refuerzo trasero suelo GOLD SMT. Chapa 4 mm</text>
<text x="358.5" y="275">GLD-SMT-04-SUELO02-MET01</text>
<text x="358.5" y="279.4">2488</text>
</g>
<g font-size="3.1">
<text x="312.7" y="246.8">Tolerancias para dimensiones lineales y angulares sin indicación individual</text>
<text x="312.7" y="250.4">de tolerancia, según ISO 2768-1:1989</text>
<text x="312.7" y="254">Zonas de rugosidad no especificada, Ra 3.2</text>
<text x="357.9" y="286.4">01</text>
<text x="377.7" y="285.6">A3</text>
<text x="397" y="285.9">1 /4</text>
</g>
<g font-size="2.4">
<text x="271.2" y="244.4">MATERIAL:</text>
<text x="271.3" y="252">ACABADO SUPERFICIAL:</text>
<text x="271.4" y="247.9">Steel, Mild</text>
<text x="271.3" y="254.6">Negro satinado liso</text>
<text x="271.2" y="259.7">SCALE:</text>
<text x="350.6" y="260.8">DRAWN: Sergio Torremocha</text>
<text x="391.2" y="260.6">20/05/2016</text>
<text x="350.6" y="267">CHECKED:</text>
<text x="350.6" y="271.4">DWG NO:</text>
<text x="350.8" y="276.9">Id. Ref:</text>
<text x="350.8" y="282.8">REV</text>
<text x="371.2" y="282.9">SIZE</text>
<text x="390.9" y="282.9">SHEET</text>
</g>
</svg>
